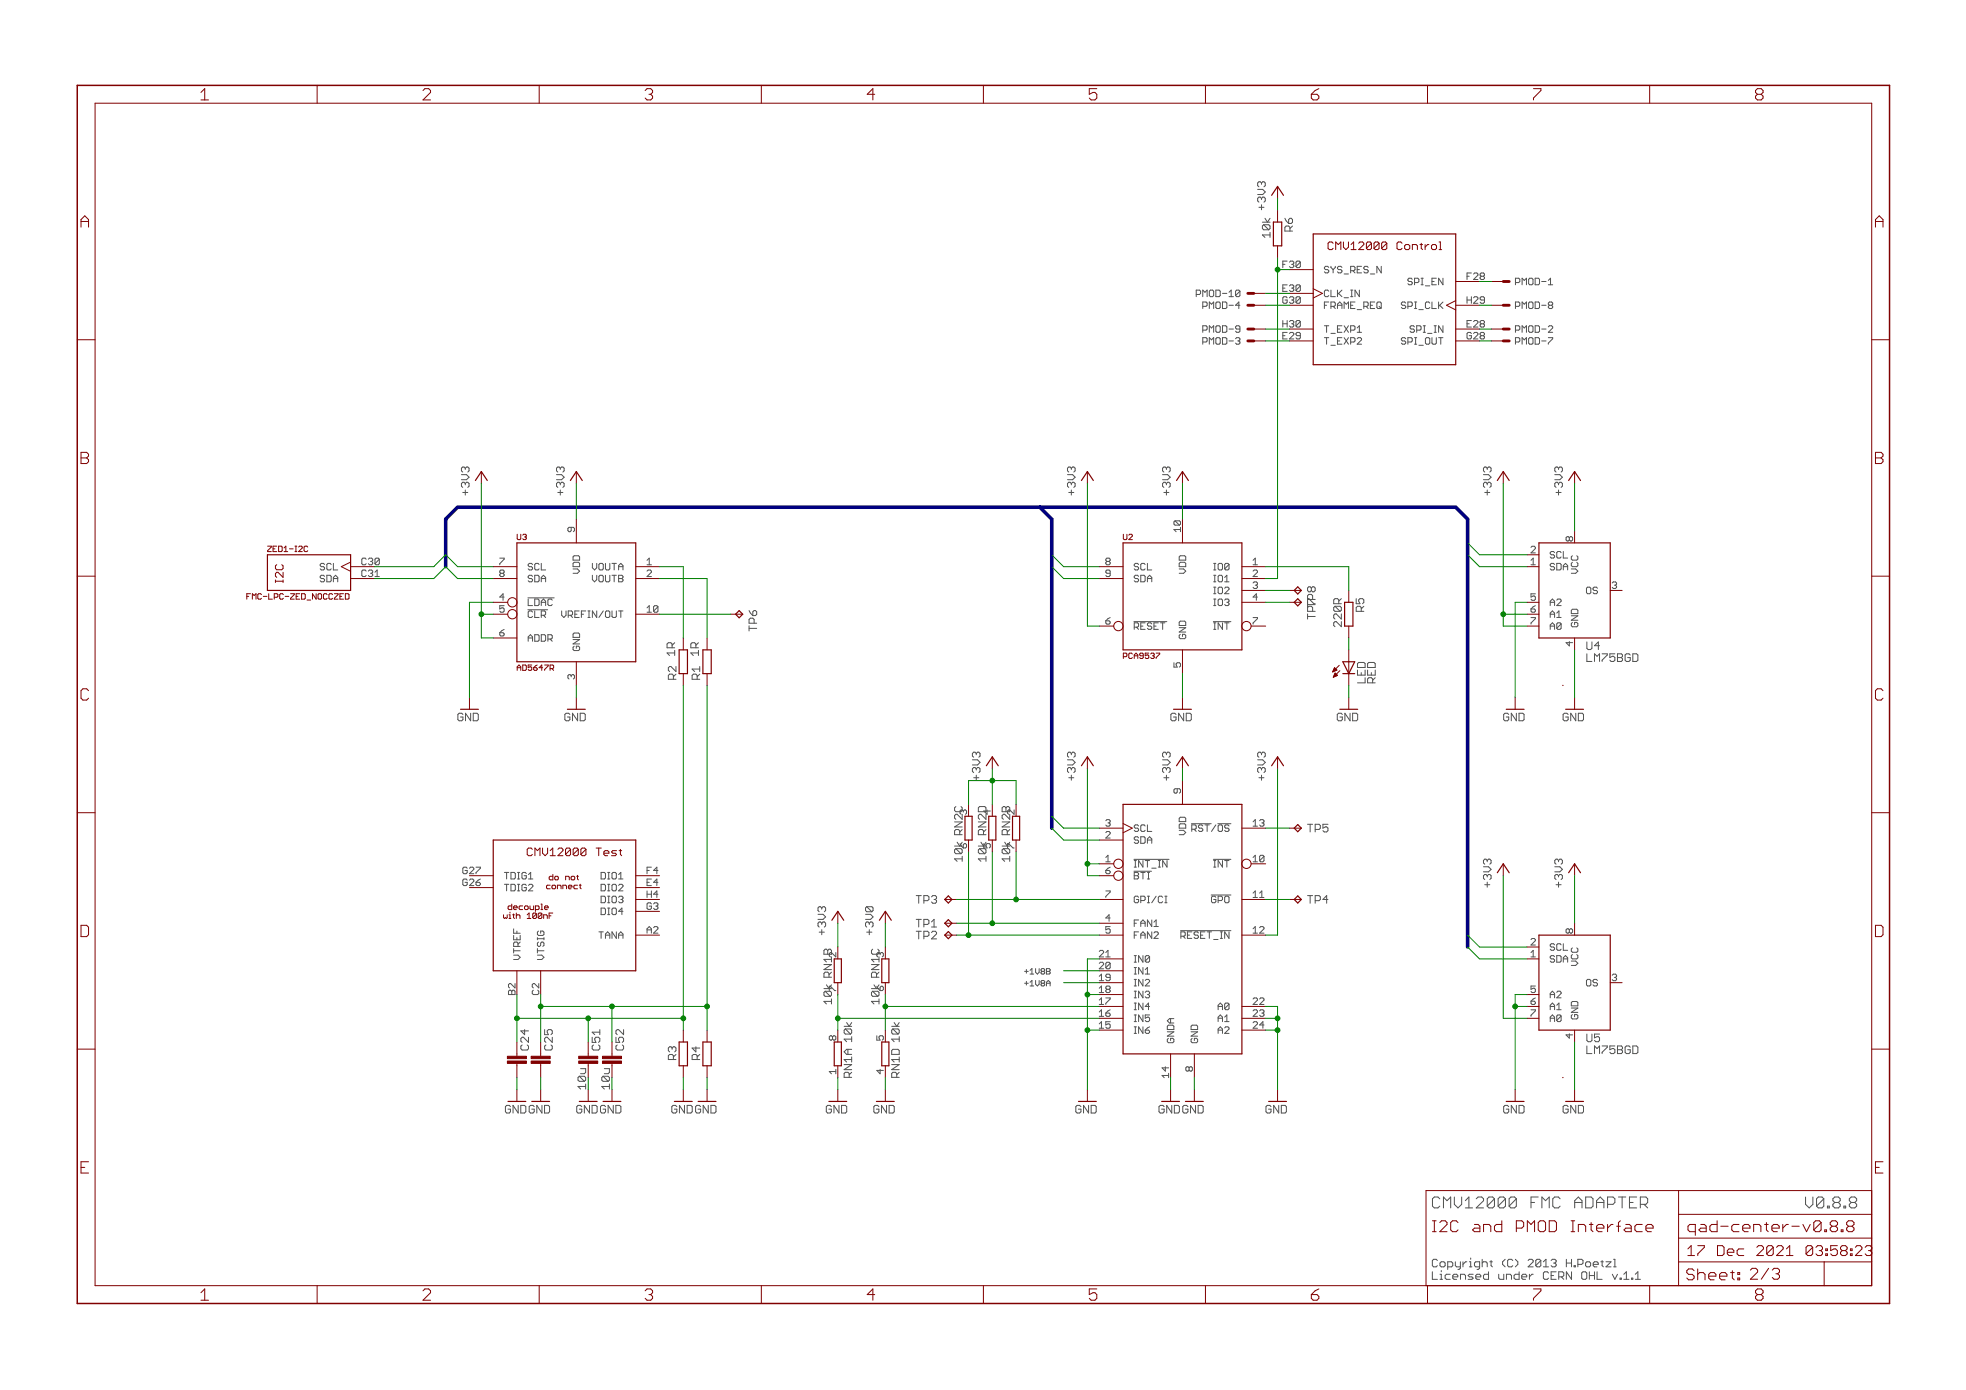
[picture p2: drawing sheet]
<svg xmlns="http://www.w3.org/2000/svg" width="420mm" height="297mm" viewBox="0 0 420 297" stroke-linecap="round" stroke-linejoin="round" font-family="sans-serif">
<g fill="none" stroke="#505050" stroke-width=".21">
<path d="M299.5 65.7l.2 .2h.5M300.2 64.5h-.5l-.2 .3 .2 .4h.5M301.3 70.8l.3 .2M301.6 69.6l-.3 .2 .3 .5M112.8 127.8h5.6M112.8 130.3h4.2M242.3 132.8h7.1M259.3 132.8h3.8M339.1 137.2v1.3l.3 .3h.5l.3-.3v-1.3M339.1 139.7v1.7h1.1M341.8 138h-1l.8-.8v1.6M342.4 139.7h1.1v.3l-1.1 1.1v.3"/>
<path d="M345.1 139.7h-1.1v.8l.6-.2h.2l.3 .2v.6l-.3 .3h-.5l-.3-.3M345.7 139.7h.8l.3 .3v.3l-.3 .2 .3 .3v.3l-.3 .3h-.8zM348.4 140l-.3-.3h-.5l-.3 .3v1.1l.3 .3h.5l.3-.3v-.6h-.5M349 139.7h.8l.2 .3v1.1l-.2 .3h-.8zM340.8 141.4v-1.7l.5 .6 .5-.6v1.7M345.7 140.5h.8M254.6 176h4.2M242.3 186.2h3.8M242.3 183.6h7.5M248.9 192.9h.5M248.9 191.5h.5M252.3 198.9h10.8"/>
<path d="M258.8 191.3h4.3M259.3 183.6h3.8M339.1 221v1.3l.3 .3h.5l.3-.3v-1.3M339.1 223.5v1.6h1.1M340.8 225.1v-1.6l.5 .6 .5-.6v1.6M341.8 221h-1v.8l.5-.3h.3l.2 .3v.5l-.2 .3h-.6l-.2-.3M342.4 223.5h1.1v.3l-1.1 1.1v.2M345.1 223.5h-1.1v.8l.6-.2h.2l.3 .2v.6l-.3 .2h-.5l-.3-.2M345.7 223.5h.8l.3 .3v.3l-.3 .2 .3 .3v.3l-.3 .2h-.8zM345.7 224.3h.8M348.4 223.8l-.3-.3h-.5l-.3 .3v1.1l.3 .2h.5l.3-.2v-.6h-.5M349 223.5h.8l.2 .3v1.1l-.2 .2h-.8z"/>
<path d="M342.1 269.6h.6M342.4 269.4v1.1l.3 .2M343.2 269.6h1.1l-1.1 1.1M344.8 269.1h.3v1.6M347 272.3l.6-.5v1.6M347 273.4h1.1M348.7 273.1h.3v.3h-.3zM349.5 273.4h1.1M349.5 272.3l.5-.5v1.6"/>
</g>
<g fill="none" stroke="#800000" stroke-width=".21">
<path d="M67.8 18.2v3.9M115.2 18.2v3.9M162.7 18.2v3.9M210.2 18.2v3.9M257.6 18.2v3.9M305.1 18.2v3.9M352.6 18.2v3.9M20.3 22.1h379.7v252.6h-379.7zM273 39.8v2.6M273 44.9v2.6M273 52.5v2.6M275.6 57.6h5"/>
<path d="M284.6 51.7h-.5l-.3 .3v1.1l.3 .2h.5M16.5 72.6h3.8M267.9 62.7h2.6M267.9 65.2h2.6M267.9 70.3h2.6M267.9 72.9h2.6M275.6 62.7h5M275.6 65.2h5M275.6 70.3h5M275.6 72.9h5M280.6 61.7l2 1-2 1M311.1 65.2h5.1"/>
<path d="M311.1 70.3h5.1M311.1 72.9h5.1M311.1 60.2h5.1M311.1 64.2l-2 1 2 1M318.7 65.2h2.6M318.7 70.3h2.6M318.7 72.9h2.6M318.7 60.2h2.6M400 72.6h3.8M102.9 100.8v2.5M123.2 100.8v2.5M123.2 110.9v5.1"/>
<path d="M232.4 100.8v2.5M252.7 100.8v2.5M252.7 110.9v5.1M321.3 100.8v2.5M326.3 118.6h2.6M336.5 100.8v2.5M336.5 113.5v2.5M16.5 123.1h3.8M74.9 120.1l-2 1 2 1M74.9 121.1h5.1M74.9 123.6h5.1M105.4 121.1h5.1"/>
<path d="M105.4 123.6h5.1M105.4 128.7h3.1M105.4 131.3h3.1M105.4 136.3h5.1M135.9 121.1h5M135.9 123.6h5M135.9 131.3h5M146 136.3v2.6M151.1 136.3v2.6M156.2 131.3h2.5M234.9 121.1h5.1M234.9 123.6h5.1"/>
<path d="M234.9 133.8h3.1M252.7 138.9v5.1M265.4 121.1h5.1M265.4 123.6h5.1M265.4 128.7h5.1M265.4 126.2h5.1M267.4 133.8h3.1M275.6 128.7h2.5M275.6 126.2h2.5M288.2 126.2v2.5M288.2 133.8v2.5M288.2 138.9v7.6"/>
<path d="M326.3 121.1h2.6M326.3 128.7h2.6M326.3 131.3h2.6M326.3 133.8h2.6M336.5 136.3v2.6M344.1 126.2h2.6M400 123.1h3.8M100.3 149v2.6M123.2 141.4v5.1M123.2 149v2.6M146 144v2.5M151.1 144v2.5"/>
<path d="M252.7 149v2.6M284.8 143.6h.1M284.9 143.4h.2M284.9 143.3h.5M285 143.2h.7M285 144.7h.1M285 143.1h.6M285 144.5h.4M285.1 143h.4M285.1 144.4h.6M285.1 142.9h.3M285.1 144.3h.7"/>
<path d="M285.2 144.2h.5M285.2 142.7l-.4 .9M285.2 142.7l.5 .5-.9 .4M285.2 142.7h.1M285.2 144.1h.4M285.3 143.9h.1M285.8 144.3l-.5-.5-.4 .9M285.8 144.3l-.9 .4M286.2 142.2l-1.4 1.4M286.3 143.3l-1.4 1.4M288.2 149v2.6M323.8 149v2.6"/>
<path d="M336.5 149v2.6M16.5 173.7h3.8M207 171.9v2.5M207 179.5v2.6M212.1 161.7v2.6M212.1 171.9v2.5M212.1 179.5v2.6M217.1 171.9v2.5M217.1 179.5v2.6M232.4 161.7v2.6M234.9 179.5h5.1M234.9 177h5.1"/>
<path d="M240 176l2 1-2 1M252.7 161.7v2.6M252.7 166.8v5.1M265.4 177h5.1M273 161.7v2.6M275.6 177h2.5M400 173.7h3.8M100.3 187.1h5.1M100.3 189.7h5.1M112.9 181.2l-.2 .3v1.1l.2 .3M135.9 187.1h5M135.9 189.7h5"/>
<path d="M135.9 192.2h5M135.9 194.8h5M135.9 199.8h5M179 194.8v2.5M189.2 194.8v2.5M201.9 192.2h2.5M201.9 199.8h2.5M201.9 197.3h2.5M234.9 187.1h3.1M234.9 192.2h5.1M234.9 199.8h5.1M234.9 184.6h3.1"/>
<path d="M234.9 197.3h5.1M265.4 192.2h5.1M265.4 199.8h5.1M275.6 192.2h2.5M321.3 184.6v2.5M336.5 184.6v2.5M336.5 197.3v2.5M110.5 207.5v5M115.5 207.5v5M179 202.4v2.5M179 210v2.5M189.2 202.4v2.5"/>
<path d="M189.2 210v2.5M234.9 204.9h5.1M234.9 212.5h5.1M234.9 215.1h5.1M234.9 217.6h5.1M234.9 210h5.1M234.9 207.5h5.1M265.4 215.1h5.1M265.4 217.6h5.1M326.3 202.4h2.6M326.3 204.9h2.6M326.3 212.5h2.6"/>
<path d="M326.3 215.1h2.6M326.3 217.6h2.6M344.1 210h2.6M16.5 224.2h3.8M110.5 222.7v3M110.5 227.2v3.1M110.5 232.8v2.6M115.5 222.7v3M115.5 227.2v3.1M115.5 232.8v2.6M125.7 222.7v3M125.7 227.2v.6"/>
<path d="M125.7 232.8v2.6M130.8 222.7v3M130.8 227.2v.6M130.8 232.8v2.6M146 220.1v2.6M146 227.8v2.5M146 232.8v2.6M151.1 220.1v2.6M151.1 227.8v2.5M151.1 232.8v2.6M179 220.1v2.6M179 227.8v2.5"/>
<path d="M179 232.8v2.6M189.2 220.1v2.6M189.2 227.8v2.5M189.2 232.8v2.6M232.4 232.8v2.6M234.9 220.1h5.1M250.2 225.2v5.1M250.2 232.8v2.6M255.2 225.2v5.1M255.2 232.8v2.6M265.4 220.1h5.1M273 232.8v2.6"/>
<path d="M323.8 232.8v2.6M336.5 220.1v2.6M336.5 232.8v2.6M400 224.2h3.8M358.7 254.4v20.3M358.7 259.5h41.3M400 254.4h-95.2v20.3M67.8 274.7v3.9M115.2 274.7v3.9M162.7 274.7v3.9M210.2 274.7v3.9M257.6 274.7v3.9"/>
<path d="M305.1 274.7v3.9M349.8 261.7h1.2M349.8 263.2h1.2M351.7 262.4h1.6v-.4l-.4-.3h-.8l-.4 .3v.8l.4 .4h.8M352.6 274.7v3.9M358.7 269.7h41.3M358.7 264.6h41.3M360.7 266.9l.7-.7v2.1M360.7 268.3h1.4M362.1 271.5l-.4-.3h-.8l-.4 .3v.4l.4 .4h.8l.4 .4v.4l-.4 .4h-.8l-.4-.4M362.3 263.2h-1.2l-.4-.4v-.8l.4-.3h1.2v2.3M362.8 271.2v2.3"/>
<path d="M362.8 272.3l.4-.4h.8l.4 .4v1.2M362.8 266.2h1.4v.4l-1.4 1.3v.4M363.5 261.7h.8l.3 .3v1.2h-1.1l-.4-.4 .4-.4h1.1M365.2 272.7h1.5v-.4l-.4-.4h-.8l-.3 .4v.8l.3 .4h.8M367 260.9v2.3h-1.2l-.4-.4v-.8l.4-.3h1.2M367.1 266.2h1l.3 .4v1.3l-.3 .4h-1zM367.5 272.7h1.6v-.4l-.4-.4h-.8l-.4 .4v.8l.4 .4h.8M367.7 262h1.6M369.1 267.6h1.4v-.3l-.3-.4h-.7l-.4 .4v.6l.4 .4h.7M369.8 271.9h.8M370.2 271.5v1.6l.4 .4M371.4 271.9h.4v.4h-.4z"/>
<path d="M371.4 273.1h.4v.4h-.4zM371.6 261.7h-1.1l-.4 .3v.8l.4 .4h1.1M372.4 262.4h1.6v-.4l-.4-.3h-.8l-.4 .3v.8l.4 .4h.8M372.7 266.9h-1.1l-.4 .4v.6l.4 .4h1.1M374.1 271.4l.4-.4h.7l.4 .4v.4l-1.5 1.6h1.5M374.8 263.2v-1.5h1.1l.4 .3v1.2M375.5 266.6l.3-.4h.7l.4 .4v.3l-1.4 1.4h1.4M377.1 261.7h.8M377.5 261.3v1.5l.4 .4M378 271l-1.6 2.4M378.7 262.4h1.5v-.4l-.4-.3h-.7l-.4 .3v.8l.4 .4h.7M378.8 271.4l.3-.4h.8l.4 .4v.4l-.4 .4"/>
<path d="M379 266.6v1.3l-.4 .4h-.7l-.3-.4M379 266.6l-.4-.4h-.7l-.3 .4v1.3M379 266.6l-1.4 1.3M379.5 272.2h.4M379.7 266.6l.3-.4h.7l.4 .4v.3l-1.4 1.4h1.4M379.9 272.2l.4 .4v.4l-.4 .4h-.8l-.3-.4M381 261.7v1.5M381.8 268.3h1.4M381.8 266.9l.7-.7v2.1M382.2 261.7h-.4l-.8 .7M382.9 262h1.6M385.3 261.7l.8 1.5 .8-1.5"/>
<path d="M387.4 266.6v1.3l-.4 .4h-.7l-.3-.4M387.4 266.6l-.4-.4h-.7l-.3 .4v1.3M387.4 266.6l-1.4 1.3M388.1 266.6l.4-.4h.6l.4 .4v.3l-.4 .4M388.8 267.3h.3M389.1 267.3l.4 .3v.3l-.4 .4h-.6l-.4-.4M389.2 261.3v1.5l-.4 .4h-.8l-.4-.4M389.2 261.3l-.4-.4h-.8l-.4 .4v1.5M389.2 261.3l-1.6 1.5M389.8 269.7v5M390 262.8h.4v.4h-.4zM390.2 267.9h.3v.4h-.3z"/>
<path d="M390.2 266.9h.3v.4h-.3zM391.5 262l-.4 .4v.4l.4 .4h.8l.4-.4v-.4l-.4-.4M391.5 262h.8M391.5 262l-.4-.3v-.4l.4-.4h.8l.4 .4v.4l-.4 .3M392.7 266.2h-1.5v1.1l.7-.4h.4l.4 .4v.6l-.4 .4h-.7l-.4-.4M393.5 262.8h.4v.4h-.4zM393.7 267.3l-.4 .3v.3l.4 .4h.7l.4-.4v-.3l-.4-.3M393.7 267.3l-.4-.4v-.3l.4-.4h.7l.4 .4v.3l-.4 .4M393.7 267.3h.7M395 262l-.3 .4v.4l.3 .4h.8l.4-.4v-.4l-.4-.4M395 262h.8M395 262l-.3-.3v-.4l.3-.4h.8l.4 .4v.4l-.4 .3"/>
<path d="M395.5 267.9h.3v.4h-.3zM395.5 266.9h.3v.4h-.3zM396.5 266.6l.4-.4h.7l.3 .4v.3l-1.4 1.4h1.4M398.6 267.9l.4 .4h.7l.3-.4M398.6 266.6l.4-.4h.7l.3 .4M399.3 267.3h.4M399.7 267.3l.3 .3M400 266.9l-.3 .4"/>
<circle cx="109.5" cy="128.7" r=".99"/>
<circle cx="109.5" cy="131.3" r=".99"/>
<circle cx="239" cy="133.8" r=".99"/>
<circle cx="266.4" cy="133.8" r=".99"/>
<circle cx="239" cy="187.1" r=".99"/>
<circle cx="239" cy="184.6" r=".99"/>
<circle cx="266.4" cy="184.6" r=".99"/>
</g>
<g fill="none" stroke="#800000" stroke-width=".25">
<path d="M271.8 41.7l1.2-1.9 1.3 1.9M272.1 47.5h1.8v5h-1.8zM280.6 50h30.5v27.9h-30.5zM57.1 118.6h17.8v7.6h-17.8zM101.6 102.7l1.3-1.9 1.2 1.9M110.5 116h25.4v25.4h-25.4zM121.9 102.7l1.3-1.9 1.2 1.9M231.1 102.7l1.3-1.9 1.3 1.9M240 116h25.4v22.9h-25.4zM251.4 102.7l1.3-1.9 1.3 1.9M320 102.7l1.3-1.9 1.2 1.9M328.9 116h15.2v20.3h-15.2z"/>
<path d="M335.2 102.7l1.3-1.9 1.3 1.9M145.1 138.9h1.8v5.1h-1.8zM150.2 138.9h1.8v5.1h-1.8zM158 130.5l.7 .8-.7 .7-.8-.7zM277.3 128l.8 .7-.8 .8-.7-.8zM277.3 125.4l.8 .8-.8 .7-.7-.7zM287.4 128.7h1.7v5.1h-1.7zM287 141.4h2.5l-1.3 2.6zM287 144h2.5M105.4 179.5h30.5v28h-30.5zM206.2 174.4h1.6v5.1h-1.6zM210.8 163.6l1.3-1.9 1.2 1.9"/>
<path d="M211.3 174.4h1.5v5.1h-1.5zM216.4 174.4h1.5v5.1h-1.5zM231.1 163.6l1.3-1.9 1.3 1.9M240 171.9h25.4v53.3h-25.4zM251.4 163.6l1.3-1.9 1.3 1.9M271.8 163.6l1.2-1.9 1.3 1.9M277.3 176.2l.8 .8-.8 .7-.7-.7zM177.8 196.7l1.2-1.9 1.3 1.9M187.9 196.7l1.3-1.9 1.3 1.9M202.7 196.5l.7 .8-.7 .8-.8-.8zM202.7 199.1l.7 .7-.7 .8-.8-.8zM202.7 191.5l.7 .7-.7 .8-.8-.8z"/>
<path d="M277.3 191.5l.8 .7-.8 .8-.7-.8zM320 186.5l1.3-1.9 1.2 1.9M328.9 199.8h15.2v20.3h-15.2zM335.2 186.5l1.3-1.9 1.3 1.9M178.3 204.9h1.5v5.1h-1.5zM188.4 204.9h1.6v5.1h-1.6zM145.1 222.7h1.8v5.1h-1.8zM150.2 222.7h1.8v5.1h-1.8zM178.3 222.7h1.5v5.1h-1.5zM188.4 222.7h1.6v5.1h-1.6z"/>
</g>
<g fill="#800000" stroke="#800000" stroke-width=".21">
<path d="M108.4 226.7h4.1v.5h-4.1z"/>
<path d="M108.4 225.7h4.1v.5h-4.1z"/>
<path d="M113.5 226.7h4.1v.5h-4.1z"/>
<path d="M113.5 225.7h4.1v.5h-4.1z"/>
<path d="M123.7 226.7h4v.5h-4z"/>
<path d="M123.7 225.7h4v.5h-4z"/>
<path d="M128.8 226.7h4v.5h-4z"/>
<path d="M128.8 225.7h4v.5h-4z"/>
</g>
<path d="M266.7 70.3h1.2M266.7 72.9h1.2M266.7 65.2h1.2M266.7 62.7h1.2M321.3 60.2h1.2M321.3 70.3h1.2M321.3 72.9h1.2M321.3 65.2h1.2" fill="none" stroke="#800000" stroke-width=".61"/>
<path d="M16.5 18.2h387.3v260.4h-387.3z" fill="none" stroke="#800000" stroke-width=".32"/>
<path d="M222.2 108.4l2.6 2.5v66.1M95.2 121.1v-10.2l2.6-2.5h213.3l2.5 2.5v91.5" fill="none" stroke="#000080" stroke-width=".76"/>
<g fill="none" stroke="#008000" stroke-width=".21">
<path d="M273 42.4v2.5M273 55.1v68.5h-2.5M273 57.6h2.6M270.5 65.2h5.1M270.5 70.3h5.1M270.5 72.9h5.1M270.5 62.7h5.1M316.2 60.2h2.5M316.2 65.2h2.5M316.2 70.3h2.5M316.2 72.9h2.5M102.9 103.3v33h2.5"/>
<path d="M123.2 103.3v7.6M224.8 118.6l2.5 2.5h7.6M232.4 103.3v30.5h2.5M252.7 103.3v7.6M313.6 118.6l2.6 2.5h10.1M313.6 116l2.6 2.6h10.1M321.3 103.3v30.5h5M336.5 103.3v10.2M80 121.1h12.7l2.5-2.5 2.6 2.5h7.6M80 123.6h12.7l2.5-2.5 2.6 2.5h7.6M102.9 131.3h2.5M105.4 128.7h-5.1v20.3"/>
<path d="M140.9 121.1h5.1v15.2M140.9 123.6h10.2v12.7M140.9 131.3h15.3M224.8 121.1l2.5 2.5h7.6M270.5 128.7h5.1M270.5 121.1h17.7v5.1M270.5 126.2h5.1M288.2 136.3v2.6M321.3 131.3h5M326.3 128.7h-2.5v20.3M336.5 138.9v10.1M123.2 146.5v2.5"/>
<path d="M146 146.5v73.6M151.1 146.5v73.6M252.7 144v5M288.2 146.5v2.5M207 171.9v-5.1h10.1v5.1M212.1 164.3v7.6M224.8 174.4l2.5 2.6h7.6M224.8 177l2.5 2.5h7.6M232.4 164.3v22.8h2.5M252.7 164.3v2.5M270.5 177h5.1M273 164.3v35.5h-2.5"/>
<path d="M179 197.3v5.1M189.2 197.3v5.1M204.4 199.8h30.5M204.4 197.3h30.5M204.4 192.2h30.5M207 182.1v17.7M212.1 182.1v15.2M217.1 182.1v10.1M232.4 184.6h2.5M270.5 192.2h5.1M313.6 199.8l2.6 2.6h10.1M321.3 187.1v30.5h5"/>
<path d="M336.5 187.1v10.2M110.5 212.5v10.2M110.5 217.6h35.5M115.5 212.5v10.2M115.5 215.1h35.6M125.7 217.6v5.1M130.8 215.1v7.6M179 217.6h55.9M179 212.5v7.6M189.2 215.1h45.7M189.2 212.5v7.6M227.3 207.5h7.6"/>
<path d="M227.3 210h7.6M232.4 212.5h2.5M234.9 204.9h-2.5v27.9M270.5 215.1h2.5v17.7M270.5 217.6h2.5M313.6 202.4l2.6 2.5h10.1M323.8 215.1h2.5M326.3 212.5h-2.5v20.3M110.5 230.3v2.5M115.5 230.3v2.5M146 230.3v2.5M151.1 230.3v2.5"/>
<path d="M179 230.3v2.5M189.2 230.3v2.5M232.4 220.1h2.5M250.2 230.3v2.5M255.2 230.3v2.5M270.5 220.1h2.5M336.5 222.7v10.1"/>
</g>
<g fill="#008000" stroke="#008000" stroke-width=".21">
<circle cx="323.8" cy="215.1" r=".51"/>
<circle cx="273" cy="217.6" r=".51"/>
<circle cx="273" cy="220.1" r=".51"/>
<circle cx="232.4" cy="220.1" r=".51"/>
<circle cx="232.4" cy="212.5" r=".51"/>
<circle cx="102.9" cy="131.3" r=".51"/>
<circle cx="321.3" cy="131.3" r=".51"/>
<circle cx="212.1" cy="166.8" r=".51"/>
<circle cx="232.4" cy="184.6" r=".51"/>
<circle cx="273" cy="57.6" r=".51"/>
<circle cx="212.1" cy="197.3" r=".51"/>
<circle cx="207" cy="199.8" r=".51"/>
<circle cx="217.1" cy="192.2" r=".51"/>
<circle cx="189.2" cy="215.1" r=".51"/>
<circle cx="179" cy="217.6" r=".51"/>
<circle cx="110.5" cy="217.6" r=".51"/>
<circle cx="125.7" cy="217.6" r=".51"/>
<circle cx="146" cy="217.6" r=".51"/>
<circle cx="115.5" cy="215.1" r=".51"/>
<circle cx="130.8" cy="215.1" r=".51"/>
<circle cx="151.1" cy="215.1" r=".51"/>
</g>
<g font-size="3.7" fill="#800000">
<text x="42.9" y="21.4">1</text>
<text x="90.3" y="21.4">2</text>
<text x="137.8" y="21.4">3</text>
<text x="185.3" y="21.4">4</text>
<text x="232.7" y="21.4">5</text>
<text x="280.2" y="21.4">6</text>
<text x="327.6" y="21.4">7</text>
<text x="375.1" y="21.4">8</text>
<text x="17.2" y="48.6">A</text>
<text x="400.7" y="48.6">A</text>
<text x="17.2" y="99.2">B</text>
<text x="400.7" y="99.2">B</text>
<text x="17.1" y="149.7">C</text>
<text x="400.6" y="149.7">C</text>
<text x="17" y="200.2">D</text>
<text x="400.5" y="200.2">D</text>
<text x="17.3" y="250.8">E</text>
<text x="400.7" y="250.8">E</text>
<text x="42.9" y="277.9">1</text>
<text x="90.3" y="277.9">2</text>
<text x="137.8" y="277.9">3</text>
<text x="185.3" y="277.9">4</text>
<text x="232.7" y="277.9">5</text>
<text x="280.2" y="277.9">6</text>
<text x="327.6" y="277.9">7</text>
<text x="375.1" y="277.9">8</text>
</g>
<g font-size="3.6" fill="#505050">
<text x="306" y="258.2">CMV12000 FMC ADAPTER</text>
<text x="385.9" y="258.2">V0.8.8</text>
</g>
<text font-size="3.6" fill="#800000" x="306" y="263.3">I2C and PMOD Interface</text>
<g font-size="2.5" fill="#505050">
<text x="270.5" y="44.9" transform="rotate(-90 270.5 44.9)">+3V3</text>
<text x="271.5" y="50.8" transform="rotate(-90 271.5 50.8)">10k</text>
<text x="276.3" y="49.5" transform="rotate(-90 276.3 49.5)">R6</text>
<text x="100.3" y="105.9" transform="rotate(-90 100.3 105.9)">+3V3</text>
<text x="120.6" y="105.9" transform="rotate(-90 120.6 105.9)">+3V3</text>
<text x="229.8" y="105.9" transform="rotate(-90 229.8 105.9)">+3V3</text>
<text x="250.2" y="105.9" transform="rotate(-90 250.2 105.9)">+3V3</text>
<text x="318.7" y="105.9" transform="rotate(-90 318.7 105.9)">+3V3</text>
<text x="334" y="105.9" transform="rotate(-90 334 105.9)">+3V3</text>
<text x="291.5" y="130.8" transform="rotate(-90 291.5 130.8)">R5</text>
<text x="161.8" y="134.6" transform="rotate(-90 161.8 134.6)">TP6</text>
<text x="281.1" y="132.1" transform="rotate(-90 281.1 132.1)">TPT7P8</text>
<text x="286.7" y="133.9" transform="rotate(-90 286.7 133.9)">220R</text>
<text x="144.3" y="140.1" transform="rotate(-90 144.3 140.1)">1R</text>
<text x="149.3" y="140.1" transform="rotate(-90 149.3 140.1)">1R</text>
<text x="144.5" y="145.2" transform="rotate(-90 144.5 145.2)">R2</text>
<text x="149.6" y="145.2" transform="rotate(-90 149.6 145.2)">R1</text>
<text x="291.8" y="146" transform="rotate(-90 291.8 146)">LED</text>
<text x="294" y="146" transform="rotate(-90 294 146)">RED</text>
<text x="209.5" y="166.8" transform="rotate(-90 209.5 166.8)">+3V3</text>
<text x="229.8" y="166.8" transform="rotate(-90 229.8 166.8)">+3V3</text>
<text x="250.2" y="166.8" transform="rotate(-90 250.2 166.8)">+3V3</text>
<text x="270.5" y="166.8" transform="rotate(-90 270.5 166.8)">+3V3</text>
<text x="279.4" y="177.9">TP5</text>
<text x="205.7" y="184.1" transform="rotate(-90 205.7 184.1)">10k RN2C</text>
<text x="210.8" y="184.1" transform="rotate(-90 210.8 184.1)">10k RN2D</text>
<text x="215.9" y="184.1" transform="rotate(-90 215.9 184.1)">10k RN2B</text>
<text x="318.7" y="189.7" transform="rotate(-90 318.7 189.7)">+3V3</text>
<text x="334" y="189.7" transform="rotate(-90 334 189.7)">+3V3</text>
<text x="196" y="193.1">TP3</text>
<text x="279.4" y="193.1">TP4</text>
<text x="176.5" y="199.8" transform="rotate(-90 176.5 199.8)">+3V3</text>
<text x="186.7" y="199.8" transform="rotate(-90 186.7 199.8)">+3V0</text>
<text x="196" y="198.2">TP1</text>
<text x="196" y="200.7">TP2</text>
<text x="177.8" y="214.6" transform="rotate(-90 177.8 214.6)">10k RN1B</text>
<text x="187.9" y="214.6" transform="rotate(-90 187.9 214.6)">10k RN1C</text>
<text x="113" y="224.5" transform="rotate(-90 113 224.5)">C24</text>
<text x="118.1" y="224.5" transform="rotate(-90 118.1 224.5)">C25</text>
<text x="128.3" y="224.5" transform="rotate(-90 128.3 224.5)">C51</text>
<text x="133.3" y="224.5" transform="rotate(-90 133.3 224.5)">C52</text>
<text x="144.5" y="226.5" transform="rotate(-90 144.5 226.5)">R3</text>
<text x="149.6" y="226.5" transform="rotate(-90 149.6 226.5)">R4</text>
<text x="182.1" y="230.3" transform="rotate(-90 182.1 230.3)">RN1A 10k</text>
<text x="192.3" y="230.3" transform="rotate(-90 192.3 230.3)">RN1D 10k</text>
<text x="306" y="270.8">Copyright (C) 2013 H.Poetzl</text>
<text x="306" y="273.5">Licensed under CERN OHL v.1.1</text>
</g>
<g font-size="2.5" fill="#800000">
<text x="285.1" y="53.4">CMV12000 Control</text>
<text x="60.6" y="124.4" transform="rotate(-90 60.6 124.4)">I2C</text>
<text x="97.8" y="154.1">GND</text>
<text x="120.6" y="154.1">GND</text>
<text x="250.2" y="154.1">GND</text>
<text x="285.7" y="154.1">GND</text>
<text x="321.3" y="154.1">GND</text>
<text x="334" y="154.1">GND</text>
<text x="113.7" y="182.9">CMV12000 Test</text>
<text x="107.9" y="237.9">GNDGND</text>
<text x="123.2" y="237.9">GNDGND</text>
<text x="143.5" y="237.9">GNDGND</text>
<text x="176.5" y="237.9">GND</text>
<text x="186.7" y="237.9">GND</text>
<text x="229.8" y="237.9">GND</text>
<text x="247.6" y="237.9">GNDGND</text>
<text x="270.5" y="237.9">GND</text>
<text x="321.3" y="237.9">GND</text>
<text x="334" y="237.9">GND</text>
</g>
<g font-size="2.5" fill="#008000">
<text x="125.2" y="232.7" transform="rotate(-90 125.2 232.7)">10u</text>
<text x="130.3" y="232.7" transform="rotate(-90 130.3 232.7)">10u</text>
</g>
<g font-size="2.1" fill="#505050">
<text x="274.4" y="57.3">F30</text>
<text x="283" y="58.4">SYS_RES_N</text>
<text x="313.5" y="59.8">F28</text>
<text x="255.5" y="63.5">PMOD-10</text>
<text x="256.8" y="66">PMOD-4</text>
<text x="273.9" y="64.9">G30</text>
<text x="274.2" y="62.3">E30</text>
<text x="283" y="63.5">CLK_IN</text>
<text x="283" y="66">FRAME_REQ</text>
<text x="300.3" y="66">SPI_CLK</text>
<text x="301.5" y="60.9">SPI_EN</text>
<text x="313.5" y="64.9">H29</text>
<text x="323.8" y="60.9">PMOD-1</text>
<text x="323.8" y="66">PMOD-8</text>
<text x="256.8" y="71.1">PMOD-9</text>
<text x="274" y="70">H30</text>
<text x="283" y="71.1">T_EXP1</text>
<text x="302.2" y="71.1">SPI_IN</text>
<text x="313.5" y="70">E28</text>
<text x="323.8" y="71.1">PMOD-2</text>
<text x="256.8" y="73.6">PMOD-3</text>
<text x="274.2" y="72.5">E29</text>
<text x="283" y="73.6">T_EXP2</text>
<text x="299.8" y="73.6">SPI_OUT</text>
<text x="313.5" y="72.5">G28</text>
<text x="323.8" y="73.6">PMOD-7</text>
<text x="122.8" y="113.7" transform="rotate(-90 122.8 113.7)">9</text>
<text x="252.3" y="113.7" transform="rotate(-90 252.3 113.7)">10</text>
<text x="327.2" y="118.2">2</text>
<text x="331.2" y="119.3">SCL</text>
<text x="336.2" y="115.7" transform="rotate(-90 336.2 115.7)">8</text>
<text x="68.1" y="124.4">SDA</text>
<text x="68.5" y="121.9">SCL</text>
<text x="77.3" y="120.7">C30</text>
<text x="77.3" y="123.3">C31</text>
<text x="106.8" y="120.7">7</text>
<text x="106.8" y="123.3">8</text>
<text x="112.8" y="121.9">SCL</text>
<text x="112.8" y="124.4">SDA</text>
<text x="123.9" y="123.1" transform="rotate(-90 123.9 123.1)">VDD</text>
<text x="126" y="121.9">VOUTA</text>
<text x="126" y="124.4">VOUTB</text>
<text x="138.2" y="120.7">1</text>
<text x="138.2" y="123.3">2</text>
<text x="236.3" y="120.7">8</text>
<text x="236.3" y="123.3">9</text>
<text x="242.3" y="121.9">SCL</text>
<text x="242.3" y="124.4">SDA</text>
<text x="253.5" y="123.1" transform="rotate(-90 253.5 123.1)">VDD</text>
<text x="259.4" y="121.9">IO0</text>
<text x="259.4" y="124.4">IO1</text>
<text x="267.7" y="120.7">1</text>
<text x="267.7" y="123.3">2</text>
<text x="267.7" y="125.8">3</text>
<text x="327.2" y="120.7">1</text>
<text x="331.2" y="121.9">SDA</text>
<text x="337.3" y="122.8" transform="rotate(-90 337.3 122.8)">VCC</text>
<text x="344.5" y="125.8">3</text>
<text x="106.8" y="128.4">4</text>
<text x="106.8" y="130.9">5</text>
<text x="112.8" y="129.5">LDAC</text>
<text x="138.2" y="130.9">10</text>
<text x="259.4" y="126.9">IO2</text>
<text x="259.4" y="129.5">IO3</text>
<text x="267.7" y="128.4">4</text>
<text x="327.2" y="128.4">5</text>
<text x="327.2" y="130.9">6</text>
<text x="331.2" y="129.5">A2</text>
<text x="338.7" y="126.9">OS</text>
<text x="106.8" y="136">6</text>
<text x="112.8" y="132">CLR</text>
<text x="112.8" y="137.1">ADDR</text>
<text x="120.5" y="132">VREFIN/OUT</text>
<text x="236.3" y="133.4">6</text>
<text x="242.3" y="134.6">RESET</text>
<text x="253.5" y="136.5" transform="rotate(-90 253.5 136.5)">GND</text>
<text x="259.5" y="134.6">INT</text>
<text x="267.7" y="133.4">7</text>
<text x="327.2" y="133.4">7</text>
<text x="331.2" y="132">A1</text>
<text x="331.2" y="134.6">A0</text>
<text x="337.3" y="134" transform="rotate(-90 337.3 134)">GND</text>
<text x="123.9" y="139.1" transform="rotate(-90 123.9 139.1)">GND</text>
<text x="252.3" y="142.6" transform="rotate(-90 252.3 142.6)">5</text>
<text x="336.2" y="138" transform="rotate(-90 336.2 138)">4</text>
<text x="122.8" y="145.1" transform="rotate(-90 122.8 145.1)">3</text>
<text x="252.3" y="169.6" transform="rotate(-90 252.3 169.6)">9</text>
<text x="206.6" y="174.1" transform="rotate(-90 206.6 174.1)">3</text>
<text x="211.7" y="174.1" transform="rotate(-90 211.7 174.1)">4</text>
<text x="216.8" y="174.1" transform="rotate(-90 216.8 174.1)">2</text>
<text x="236.3" y="179.2">2</text>
<text x="236.3" y="176.6">3</text>
<text x="242.3" y="177.7">SCL</text>
<text x="253.5" y="179" transform="rotate(-90 253.5 179)">VDD</text>
<text x="255.1" y="177.7">RST/OS</text>
<text x="267.7" y="176.6">13</text>
<text x="206.6" y="181.2" transform="rotate(-90 206.6 181.2)">6</text>
<text x="211.7" y="181.2" transform="rotate(-90 211.7 181.2)">5</text>
<text x="216.8" y="181.2" transform="rotate(-90 216.8 181.2)">7</text>
<text x="236.3" y="184.2">1</text>
<text x="242.3" y="185.4">INT_IN</text>
<text x="242.3" y="180.3">SDA</text>
<text x="259.5" y="185.4">INT</text>
<text x="98.7" y="186.8">G27</text>
<text x="98.7" y="189.3">G26</text>
<text x="107.7" y="187.9">TDIG1</text>
<text x="107.7" y="190.4">TDIG2</text>
<text x="128.2" y="187.9">DIO1</text>
<text x="128.2" y="190.4">DIO2</text>
<text x="138.2" y="186.8">F4</text>
<text x="138.2" y="189.3">E4</text>
<text x="138.2" y="191.9">H4</text>
<text x="236.3" y="186.8">6</text>
<text x="236.3" y="191.9">7</text>
<text x="242.3" y="187.9">BTI</text>
<text x="267.7" y="191.9">11</text>
<text x="128.2" y="193">DIO3</text>
<text x="128.2" y="195.5">DIO4</text>
<text x="138.2" y="194.4">G3</text>
<text x="236.3" y="196.9">4</text>
<text x="242.3" y="193">GPI/CI</text>
<text x="258.4" y="193">GPO</text>
<text x="127.7" y="200.6">TANA</text>
<text x="138.2" y="199.5">A2</text>
<text x="236.3" y="199.5">5</text>
<text x="242.3" y="198">FAN1</text>
<text x="242.3" y="200.6">FAN2</text>
<text x="252.9" y="200.6">RESET_IN</text>
<text x="267.7" y="199.5">12</text>
<text x="327.2" y="202">2</text>
<text x="331.2" y="203.1">SCL</text>
<text x="336.2" y="199.5" transform="rotate(-90 336.2 199.5)">8</text>
<text x="111.2" y="205.1" transform="rotate(-90 111.2 205.1)">VTREF</text>
<text x="116.3" y="205.1" transform="rotate(-90 116.3 205.1)">VTSIG</text>
<text x="178.7" y="204.6" transform="rotate(-90 178.7 204.6)">2</text>
<text x="188.9" y="204.6" transform="rotate(-90 188.9 204.6)">3</text>
<text x="235" y="204.6">21</text>
<text x="235" y="207.1">20</text>
<text x="235" y="209.6">19</text>
<text x="242.3" y="205.7">IN0</text>
<text x="242.3" y="208.2">IN1</text>
<text x="327.2" y="204.6">1</text>
<text x="331.2" y="205.7">SDA</text>
<text x="337.3" y="206.6" transform="rotate(-90 337.3 206.6)">VCC</text>
<text x="344.5" y="209.6">3</text>
<text x="110.1" y="212.6" transform="rotate(-90 110.1 212.6)">B2</text>
<text x="115.2" y="212.6" transform="rotate(-90 115.2 212.6)">C2</text>
<text x="178.7" y="211.7" transform="rotate(-90 178.7 211.7)">7</text>
<text x="188.9" y="211.7" transform="rotate(-90 188.9 211.7)">6</text>
<text x="235" y="212.2">18</text>
<text x="235" y="214.7">17</text>
<text x="242.3" y="210.7">IN2</text>
<text x="242.3" y="213.3">IN3</text>
<text x="242.3" y="215.8">IN4</text>
<text x="260.2" y="215.8">A0</text>
<text x="267.7" y="214.7">22</text>
<text x="327.2" y="212.2">5</text>
<text x="327.2" y="214.7">6</text>
<text x="331.2" y="213.3">A2</text>
<text x="331.2" y="215.8">A1</text>
<text x="338.7" y="210.7">OS</text>
<text x="235" y="217.2">16</text>
<text x="235" y="219.8">15</text>
<text x="242.3" y="218.4">IN5</text>
<text x="242.3" y="220.9">IN6</text>
<text x="260.2" y="218.4">A1</text>
<text x="260.2" y="220.9">A2</text>
<text x="267.7" y="217.2">23</text>
<text x="267.7" y="219.8">24</text>
<text x="327.2" y="217.2">7</text>
<text x="331.2" y="218.4">A0</text>
<text x="336.2" y="221.9" transform="rotate(-90 336.2 221.9)">4</text>
<text x="337.3" y="217.8" transform="rotate(-90 337.3 217.8)">GND</text>
<text x="178.7" y="222.3" transform="rotate(-90 178.7 222.3)">8</text>
<text x="188.9" y="222.3" transform="rotate(-90 188.9 222.3)">5</text>
<text x="250.9" y="222.9" transform="rotate(-90 250.9 222.9)">GNDA</text>
<text x="256" y="222.9" transform="rotate(-90 256 222.9)">GND</text>
<text x="178.7" y="229.5" transform="rotate(-90 178.7 229.5)">1</text>
<text x="188.9" y="229.5" transform="rotate(-90 188.9 229.5)">4</text>
<text x="249.8" y="230.3" transform="rotate(-90 249.8 230.3)">14</text>
<text x="254.9" y="228.9" transform="rotate(-90 254.9 228.9)">8</text>
</g>
<text font-size="2.1" fill="#800000" x="267.7" y="184.2">10</text>
<g font-size="1.8" fill="#800000">
<text x="57.1" y="117.9">ZED1-I2C</text>
<text x="110.5" y="115.4">U3</text>
<text x="240" y="115.4">U2</text>
<text x="53" y="128.1">FMC-LPC-ZED_NOCCZED</text>
<text x="110.5" y="143.3">AD5647R</text>
<text x="240" y="140.8">PCA9537</text>
<text x="117.1" y="190">connect</text>
<text x="117.8" y="188.1">do not</text>
<text x="108.1" y="196.3">with 100nF</text>
<text x="109" y="194.4">decouple</text>
</g>
<g font-size="1.8" fill="#505050">
<text x="218.6" y="208.2">+1V8B</text>
<text x="218.6" y="210.7">+1V8A</text>
</g>
</svg>
